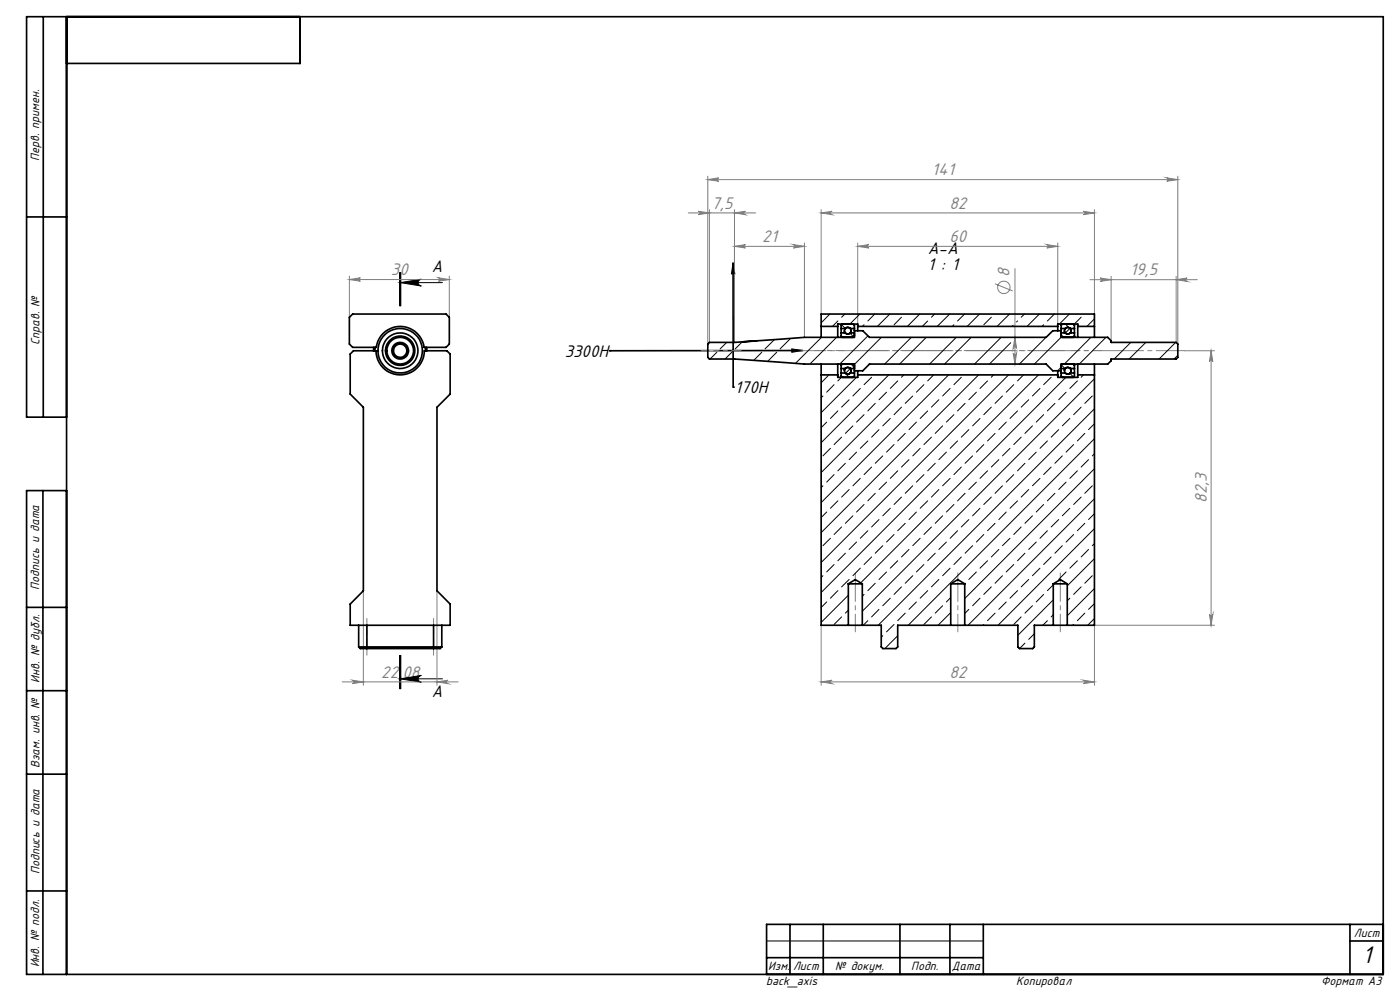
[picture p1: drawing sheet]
<svg xmlns="http://www.w3.org/2000/svg" width="420mm" height="297mm" viewBox="0 0 420 297" stroke-linecap="round" stroke-linejoin="round" font-family="sans-serif">
<g fill="none" stroke="#808080" stroke-width=".3">
<path d="M212.3 53.8l3.3-.5a.51 .51 0 0 0-.4 .5 .51 .51 0 0 0 .4 .5zM212.3 52.8v50.3M212.3 53.8h141M350 53.3l3.3 .5-3.3 .5a.51 .51 0 0 0 .5-.5 .51 .51 0 0 0-.5-.5zM353.3 52.8v50.3M206.5 63.8h20.2M209.5 63.3l3.3 .5-3.3 .5a.51 .51 0 0 0 .5-.5 .51 .51 0 0 0-.5-.5zM212.8 62.8v39.8M220.3 62.8v39.8M220.3 73.8l3.3-.5a.51 .51 0 0 0-.4 .5 .51 .51 0 0 0 .4 .5zM220.3 73.8h21M220.3 63.8l3.3-.5a.51 .51 0 0 0-.4 .5 .51 .51 0 0 0 .4 .5z"/>
<path d="M238 73.3l3.3 .5-3.3 .5a.51 .51 0 0 0 .5-.5 .51 .51 0 0 0-.5-.5zM241.3 72.8v28.3M246.3 63.8l3.3-.5a.51 .51 0 0 0-.4 .5 .51 .51 0 0 0 .4 .5zM246.3 62.8v31.3M246.3 63.8h82M257.3 73.8l3.3-.5a.51 .51 0 0 0-.4 .5 .51 .51 0 0 0 .4 .5zM257.3 72.8v24.3M257.3 73.8h60M314 73.3l3.3 .5-3.3 .5a.51 .51 0 0 0 .5-.5 .51 .51 0 0 0-.5-.5zM317.3 72.8v24.3M325 63.3l3.3 .5-3.3 .5a.51 .51 0 0 0 .5-.5 .51 .51 0 0 0-.5-.5zM328.3 62.8v31.3"/>
<path d="M104.8 83.8l3.3-.5a.51 .51 0 0 0-.5 .5 .51 .51 0 0 0 .5 .5zM104.8 82.8v12.3M104.8 83.8h30M131.5 83.3l3.3 .5-3.3 .5a.51 .51 0 0 0 .5-.5 .51 .51 0 0 0-.5-.5zM134.8 82.8v12.3M298.5 85.1l5.3 2.1M304.5 80.5v28.6M327 83.8h32.2M330 83.3l3.3 .5-3.3 .5a.51 .51 0 0 0 .5-.5 .51 .51 0 0 0-.5-.5zM333.3 82.8v19.3M352.8 83.8l3.3-.5a.51 .51 0 0 0-.4 .5 .51 .51 0 0 0 .4 .5zM352.8 82.8v19.8"/>
<path d="M304 105.8a.51 .51 0 0 0 .5 .5 .51 .51 0 0 0 .5-.5l-.5 3.3zM304.5 101.1l.5 3.3a.51 .51 0 0 0-.5-.5 .51 .51 0 0 0-.5 .5zM355.3 105.1h9M363.3 105.1v82.3M363.3 105.1l.6 3.3a.51 .51 0 0 0-.6-.5 .51 .51 0 0 0-.5 .5zM109 177.1v28.3M131.1 177.1v28.3M246.3 187.4v18M362.8 184.1a.51 .51 0 0 0 .5 .4 .51 .51 0 0 0 .6-.4l-.6 3.3zM364.3 187.4h-36v18M102.7 204.4h34.7M105.7 203.9l3.3 .5-3.3 .5a.51 .51 0 0 0 .5-.5 .51 .51 0 0 0-.5-.5z"/>
<path d="M131.1 204.4l3.3-.5a.51 .51 0 0 0-.5 .5 .51 .51 0 0 0 .5 .5zM246.3 204.4l3.3-.5a.51 .51 0 0 0-.4 .5 .51 .51 0 0 0 .4 .5zM246.3 204.4h82M325 203.9l3.3 .5-3.3 .5a.51 .51 0 0 0 .5-.5 .51 .51 0 0 0-.5-.5z"/>
<circle cx="301.1" cy="86.1" r="1.86"/>
</g>
<g fill="none" stroke="#000" stroke-width=".3">
<path d="M219.9 78.8l.6 3.3h-1.1zM119.9 81.7v10M120.1 84.7h12.7M120.1 84.7l6.3-1a1.02 1.02 0 0 0-1 1 1.02 1.02 0 0 0 1 1zM120.1 81.7v10M120.3 81.7v10M237.5 104.6l3.3 .5-3.3 .5zM119.9 196.4v10M120.1 196.4v10M120.3 196.4v10zM120.1 203.4h12.7M120.1 203.4l6.3-1a1.02 1.02 0 0 0-1 1 1.02 1.02 0 0 0 1 1.1z"/>
<path d="M230 282h65"/>
</g>
<g fill="#000">
<path d="M120.1 84.7l6.3-1a1.02 1.02 0 0 0-1 1 1.02 1.02 0 0 0 1 1zM120.1 203.4l6.3-1a1.02 1.02 0 0 0-1 1 1.02 1.02 0 0 0 1 1.1z"/>
<path d="M182.7 105.1a.25 .25 0 0 1 .5 0 .25 .25 0 0 1-.5 0zM219.7 116a.25 .25 0 0 1 .5 0 .25 .25 0 0 1-.5 0z"/>
<path d="M237.5 104.6l3.3 .5-3.3 .5zM219.9 78.8l.6 3.3h-1.1z"/>
</g>
<g fill="none" stroke="#000" stroke-width=".5">
<path d="M13 5v120M20 5v287M90 5v14h-70M8 65h12M219.9 78.8l.1 37.2M240.8 105.1h-57.9M20 125h-12v-120h407v287h-407v-145h12M12.9 147v145M8 182h12M8 207h12M8 232h12M8 267h12"/>
<path d="M237 277v15M247 277v15M270 277v15M285 277v15M295 277v15M405 277v15M415 277h-185v15M230 287h65M405 282h10"/>
</g>
<path d="M110.1 193.9v-8.5M130.1 193.9v-8.5" fill="none" stroke="#808080" stroke-width=".3" stroke-dasharray="15.2 1.3 1.3 1.3" stroke-dashoffset="12.9"/>
<path d="M212.8 105.1h-2.5M256.6 175v-3.3M287.3 175v-3.3M318.1 175v-3.3M110.1 193.9v2.5M130.1 193.9v2.5" fill="none" stroke="#808080" stroke-width=".3" stroke-dasharray="15.2 1.3 1.3 1.3"/>
<path d="M256.6 175v14.4M287.3 175v14.4M318.1 175v14.4" fill="none" stroke="#808080" stroke-width=".3" stroke-dasharray="15.2 1.3 1.3 1.3" stroke-dashoffset="9.9"/>
<path d="M239.3 105.1h116" fill="none" stroke="#808080" stroke-width=".3" stroke-dasharray="15.2 1.3 1.3 1.3" stroke-dashoffset="6.8"/>
<path d="M212.8 105.1h9.5" fill="none" stroke="#808080" stroke-width=".3" stroke-dasharray="15.2 1.3 1.3 1.3" stroke-dashoffset="12.4"/>
<path d="M244.3 105.1h9M321.3 105.1h9" fill="none" stroke="#808080" stroke-width=".3" stroke-dasharray="15.2 1.3 1.3 1.3" stroke-dashoffset="12.6"/>
<path d="M255.3 105.1h64" fill="none" stroke="#808080" stroke-width=".3" stroke-dasharray="15.2 1.3 1.3 1.3" stroke-dashoffset="4.2"/>
<path d="M212.8 105.1h1.1" fill="none" stroke="#c0c0c0" stroke-width=".3"/>
<g fill="#808080">
<path d="M325 63.3l3.3 .5-3.3 .5a.51 .51 0 0 0 .5-.5 .51 .51 0 0 0-.5-.5zM246.3 63.8l3.3-.5a.51 .51 0 0 0-.4 .5 .51 .51 0 0 0 .4 .5zM325 203.9l3.3 .5-3.3 .5a.51 .51 0 0 0 .5-.5 .51 .51 0 0 0-.5-.5zM246.3 204.4l3.3-.5a.51 .51 0 0 0-.4 .5 .51 .51 0 0 0 .4 .5z"/>
<path d="M104.8 83.8l3.3-.5a.51 .51 0 0 0-.5 .5 .51 .51 0 0 0 .5 .5zM131.5 83.3l3.3 .5-3.3 .5a.51 .51 0 0 0 .5-.5 .51 .51 0 0 0-.5-.5zM105.7 203.9l3.3 .5-3.3 .5a.51 .51 0 0 0 .5-.5 .51 .51 0 0 0-.5-.5zM131.1 204.4l3.3-.5a.51 .51 0 0 0-.5 .5 .51 .51 0 0 0 .5 .5zM257.3 73.8l3.3-.5a.51 .51 0 0 0-.4 .5 .51 .51 0 0 0 .4 .5zM314 73.3l3.3 .5-3.3 .5a.51 .51 0 0 0 .5-.5 .51 .51 0 0 0-.5-.5zM212.3 53.8l3.3-.5a.51 .51 0 0 0-.4 .5 .51 .51 0 0 0 .4 .5zM350 53.3l3.3 .5-3.3 .5a.51 .51 0 0 0 .5-.5 .51 .51 0 0 0-.5-.5zM220.3 73.8l3.3-.5a.51 .51 0 0 0-.4 .5 .51 .51 0 0 0 .4 .5zM238 73.3l3.3 .5-3.3 .5a.51 .51 0 0 0 .5-.5 .51 .51 0 0 0-.5-.5z"/>
<path d="M352.8 83.8l3.3-.5a.51 .51 0 0 0-.4 .5 .51 .51 0 0 0 .4 .5zM330 83.3l3.3 .5-3.3 .5a.51 .51 0 0 0 .5-.5 .51 .51 0 0 0-.5-.5z"/>
<path d="M220.3 63.8l3.3-.5a.51 .51 0 0 0-.4 .5 .51 .51 0 0 0 .4 .5zM209.5 63.3l3.3 .5-3.3 .5a.51 .51 0 0 0 .5-.5 .51 .51 0 0 0-.5-.5z"/>
<path d="M304.5 101.1l.5 3.3a.51 .51 0 0 0-.5-.5 .51 .51 0 0 0-.5 .5zM304 105.8a.51 .51 0 0 0 .5 .5 .51 .51 0 0 0 .5-.5l-.5 3.3zM363.3 105.1l.6 3.3a.51 .51 0 0 0-.6-.5 .51 .51 0 0 0-.5 .5zM362.8 184.1a.51 .51 0 0 0 .5 .4 .51 .51 0 0 0 .6-.4l-.6 3.3z"/>
</g>
<g fill="none" stroke="#000" stroke-width=".5">
<path d="M104.8 95.1l1-1h28l1 1v8l-1 1h-6.6a7.3 7.3 0 0 0-7.1-6.3 7.3 7.3 0 0 0-7.2 6.3h-7.1l-1-1zM246.3 97.8v3.3M246.3 97.8v-3.7h82v3.7M246.3 97.8h5M251.3 97.8v3.3M251.3 97.8v-.7h6v.7M252.3 99.8h1.3a.99 .99 0 0 0 1.5 0h1.2M252.3 98.5v1.3M252.3 98.5h1.3a.99 .99 0 0 1 1.5 0h1.2M252.3 99.8v.9M252.7 97.1l-.4 .4v1M253.3 99.1v.7"/>
<path d="M255.3 99.1v.7M255.9 97.1l.4 .4v1M256.3 98.5v.6M256.3 99.1v2h-15l-21 1.5h-7.5l-.5 .5v4l.5 .5a306.9 306.9 0 0 1 28.5 1.5h15v2M256.3 99.1h2.5l2 2h53l2-2h2.5M257.3 97.8v1.3M257.3 97.8h60M317.3 97.8v1.3M317.3 97.8v-.7h6v.7M318.3 99.8h1.3a.95 .95 0 0 0 1.5 0h1.2M318.3 98.5h1.3a.95 .95 0 0 1 1.5 0h1.2M318.3 98.5v.6"/>
<path d="M318.3 99.1v2h14l1 1v.5h19.5l.5 .5v4l-.5 .5h-19.5v.5l-1 1h-14v2M318.7 97.1l-.4 .4v1M319.3 99.1v.7M321.3 99.1v.7M321.9 97.1l.4 .4v1M322.3 98.5v1.3M322.3 99.8v.9M323.3 97.8v3.3M323.3 97.8h5M328.3 97.8v3.3M106 105.1h6.8a7.2 7.2 0 0 0 7.3 7.3 7.2 7.2 0 0 0 7.2-7.3h6.8l.9 1v12l-3.9 4v55l3.9 3.9v6.4h-29.9v-6.4l3.9-3.9v-55l-3.9-4v-12zM112.1 104.1l-.1 1"/>
<path d="M112.5 104.1v1M127.6 104.1l.1 1M128 104.1l.1 1M227 102.2l-4.1 .2M246.3 109.1v3.3M246.3 112.4v75h8.2M246.3 112.4h5M251.3 109.1v3.3M251.3 112.4v.7h6v-.7M252.3 110.5h1.3a.99 .99 0 0 1 1.5 0h1.2M252.3 109.1v.4M252.3 100.7v.4"/>
<path d="M252.3 111.8h1.3a1.06 1.06 0 0 0 1.5 0h1.2M252.3 110.5v1.3M252.3 100.7l.4 .4M252.3 109.5v1M252.3 111.8v.9l.4 .4M252.7 109.1l-.4 .4M253.3 110.5v.6M255.3 110.5v.6M255.9 109.1l.4 .4M256.3 111.1v.7M256.3 111.1h2.5l2-2h53l2 2h2.5M256.3 100.7l-.4 .4"/>
<path d="M256.3 111.8v.9l-.4 .4M257.3 111.1v1.3M257.3 112.4h60M317.3 111.1v1.3M317.3 112.4v.7h6v-.7M318.3 110.5h1.3a.95 .95 0 0 1 1.5 0h1.2M318.3 111.8h1.3a1.02 1.02 0 0 0 1.5 0h1.2M318.3 111.1v.7M318.3 100.7l.4 .4M318.3 111.8v.9l.4 .4M318.7 109.1l-.4 .4M319.3 110.5v.6"/>
<path d="M321.3 110.5v.6M321.9 109.1l.4 .4M322.3 100.7v.4M322.3 109.1v.4M322.3 110.5v1.3M322.3 100.7l-.4 .4M322.3 109.5v1M322.3 111.8v.9l-.4 .4M323.3 109.1v3.3M323.3 112.4h5M328.3 109.1v3.3M328.3 112.4v75h-8.1"/>
<path d="M254.5 175h4.2M254.5 175l2.1-1.3 2.1 1.3M254.5 175v12.4M258.7 175v12.4M285.2 175h4.2M285.2 175l2.1-1.3 2.1 1.3M285.2 175v12.4M289.4 175v12.4M316 175h4.2M316 175l2.1-1.3 2.1 1.3M316 175v12.4M320.2 175v12.4"/>
<path d="M107.6 193.9h24.9M107.6 193.9l.5 .5h2M107.6 187.4v6.5M110.1 187.4v7M110.1 194.4h20M130.1 187.4v7M132.5 193.9l-.5 .5h-1.9M132.5 187.4v6.5M254.5 187.4h4.2M258.7 187.4h5.7v6.5l.5 .5h3.9l.5-.5v-6.5h15.9M285.2 187.4h4.2M289.4 187.4h16v6.5l.5 .5h3.9l.5-.5v-6.5h5.7"/>
<path d="M316 187.4h4.2"/>
<circle cx="254.3" cy="99.1" r="1"/>
<circle cx="320.3" cy="99.1" r="1"/>
<circle cx="120" cy="105.1" r="4.4"/>
<circle cx="120" cy="105.1" r="6.7"/>
<circle cx="120.1" cy="105.1" r="5.3"/>
<circle cx="120.1" cy="105.1" r="2.5"/>
<circle cx="120.1" cy="105.1" r="2"/>
<circle cx="120.1" cy="105.1" r="4"/>
<circle cx="254.3" cy="111.1" r="1"/>
<circle cx="320.3" cy="111.1" r="1"/>
</g>
<g fill="none" stroke="#000" stroke-width=".3">
<path d="M249 94.1l-2.7 2.7M251.4 96.2l-1.7 1.6M252.5 97.3l1.1 1.1M253.5 94.1l-1 1M253.8 98.3l-.3 .3M255 99.9l1.1 1.1M258 94.1l-3 3M259.2 97.3l-.5 .5M262.4 94.1l-2.1 2.1M266.9 94.1l-3.7 3.7M270.4 95.1l-2.2 2.2M275.9 94.1l-3.7 3.7"/>
<path d="M278.3 96.2l-1.6 1.6M280.4 94.1l-1 1M284.9 94.1l-3.7 3.7M286.2 97.3l-.5 .5M289.4 94.1l-2.1 2.1M293.9 94.1l-3.7 3.7M297.4 95.1l-2.3 2.2M302.9 94.1l-3.8 3.7M304 97.5l-.4 .3M305.3 96.2l-.3 .3M307.3 94.1l-.9 1M311.8 94.1l-3.7 3.7"/>
<path d="M313.1 97.3l-.5 .5M316.3 94.1l-2.1 2.1M317.3 97.6l-.2 .2M319.6 97.1l1.1 1.1M320.8 94.1l-3 3M321 98.4l-1.4 1.4M322.3 99.8h.1M324.3 95.1l-2 2M328.3 95.6l-2.2 2.2M215.1 105.6l-2.1 2M218 102.6l-2 2M219.5 105.6l-2 2"/>
<path d="M222.7 102.4l-2.1 2.2M228.5 105.6l-2.4 2.4M232.3 101.8l-2.8 2.8M233 105.6l-2.7 2.7M237.2 101.4l-3.2 3.2M246.5 101.1l-7.8 7.8M246.9 118.7l-.6 .5M248.7 112.4l-2.4 2.3M250.2 115.3l-2.2 2.2M251 101.1l-8 8M252.4 113.1l-1 1.1M253.5 111.8l1.3 1.3"/>
<path d="M254.7 119.8l-2.2 2.2M255.1 110.5l-1.4 1.4M255.3 109.1l1 1.1M256.9 113.1l-10.6 10.6M257.7 112.4l-.4 .3M258.1 116.4l-2.2 2.3M260.4 100.6l-8.5 8.5M261.5 113.1l-2.3 2.2M264.4 101.1l-8.1 8.1M266 117.5l-2.3 2.3M266.6 112.4l-20.3 20.3M269.3 114.2l-2.2 2.2"/>
<path d="M271.1 112.4l-.7 .7M273.4 101.1l-8 8M273.8 118.7l-2.2 2.2M275.6 112.4l-29.3 29.2M277.2 115.3l-2.3 2.2M277.9 101.1l-8 8M280.1 112.4l-1.8 1.8M281.7 119.8l-2.3 2.2M284.6 112.4l-38.3 38.2M285 116.4l-2.2 2.3M286.9 101.1l-8 8M288.4 113.1l-2.2 2.2"/>
<path d="M291.4 101.1l-8 8M292.9 117.5l-2.2 2.3M293.6 112.4l-47.3 47.2M296.3 114.2l-2.3 2.2M298.1 112.4l-.7 .7M300.4 101.1l-8.1 8M300.7 118.7l-2.2 2.2M302.6 112.4l-56.3 56.2M303.2 102.7l-6.4 6.4M304.1 115.3l-2.2 2.2M307.1 112.4l-1.8 1.8M308.6 119.8l-2.2 2.2"/>
<path d="M311.5 112.4l-65.2 65.2M312 116.4l-2.3 2.3M313.8 101.1l-8 8M315.3 113.1l-2.2 2.2M318.3 110.1l-1 1M318.3 101.1l-8 8M318.3 100.3l.8 .8M318.5 109.4l1 1.1M319.8 113.1l-61.6 61.6M319.8 117.5l-2.2 2.3M321 111.9l1.1 1.1M323.2 114.2l-2.2 2.2"/>
<path d="M325 112.4l-.7 .7M327.3 101.1l-8 8M327.7 118.7l-2.3 2.2M328.3 113.5l-69.6 69.7M331.8 101.1l-8 8M339.2 102.6l-4.9 5M343.7 102.6l-5 5M352.7 102.6l-5 5M353.3 106.5l-1.1 1.1M248 126.5l-1.7 1.7M249.1 134.4l-2.2 2.2M251.4 123.2l-2.3 2.2"/>
<path d="M252.5 131l-2.3 2.2M253.6 138.8l-2.2 2.3M255.9 127.6l-2.3 2.3M257 135.5l-2.3 2.3M259.2 124.3l-2.2 2.2M260.3 132.1l-2.2 2.3M261.5 140l-2.3 2.2M262.6 120.9l-2.3 2.3M263.7 128.8l-2.2 2.2M264.8 136.6l-2.2 2.2M267.1 125.4l-2.3 2.2M268.2 133.2l-2.2 2.3"/>
<path d="M270.4 122l-2.2 2.3M271.6 129.9l-2.3 2.2M272.7 137.8l-2.3 2.2M274.9 126.5l-2.2 2.3M276 134.4l-2.2 2.2M278.3 123.2l-2.3 2.2M279.4 131l-2.2 2.2M280.6 138.8l-2.3 2.3M282.8 127.6l-2.2 2.3M283.9 135.5l-2.2 2.3M286.2 124.3l-2.3 2.2M287.3 132.1l-2.3 2.3"/>
<path d="M288.4 140l-2.2 2.2M289.5 120.9l-2.2 2.3M290.7 128.8l-2.3 2.2M291.8 136.6l-2.3 2.2M294 125.4l-2.2 2.2M295.1 133.2l-2.2 2.3M297.4 122l-2.3 2.3M298.5 129.9l-2.2 2.2M299.6 137.8l-2.2 2.2M301.9 126.5l-2.3 2.3M303 134.4l-2.3 2.2M305.3 123.2l-2.3 2.2"/>
<path d="M306.4 131l-2.3 2.2M307.5 138.8l-2.2 2.3M309.7 127.6l-2.2 2.3M310.9 135.5l-2.3 2.3M313.1 124.3l-2.2 2.2M314.2 132.1l-2.2 2.3M315.3 140l-2.2 2.2M316.5 120.9l-2.3 2.3M317.6 128.8l-2.3 2.2M318.7 136.6l-2.2 2.2M321 125.4l-2.3 2.2M322.1 133.2l-2.3 2.3"/>
<path d="M324.3 122l-2.2 2.3M325.4 129.9l-2.2 2.2M326.6 137.8l-2.3 2.2M328.3 127l-1.7 1.8M328.3 122.5l-64.8 64.9M328.3 131.5l-55.8 55.9M328.3 136l-.6 .6M246.9 145.6l-.6 .6M248 153.5l-1.7 1.6M250.2 142.2l-2.2 2.3M251.4 150.1l-2.3 2.2M252.5 157.9l-2.3 2.3"/>
<path d="M254.7 146.7l-2.2 2.3M255.9 154.6l-2.3 2.2M258.1 143.4l-2.2 2.2M259.2 151.2l-2.2 2.3M260.3 159.1l-2.2 2.2M262.6 147.8l-2.3 2.3M263.7 155.7l-2.2 2.2M266 144.5l-2.3 2.2M267.1 152.3l-2.3 2.3M269.3 141.1l-2.2 2.3M270.4 149l-2.2 2.2M271.6 156.8l-2.3 2.3"/>
<path d="M273.8 145.6l-2.2 2.2M274.9 153.5l-2.2 2.2M277.2 142.2l-2.3 2.3M278.3 150.1l-2.3 2.2M279.4 157.9l-2.2 2.3M281.7 146.7l-2.3 2.3M282.8 154.6l-2.2 2.2M285 143.4l-2.2 2.2M286.2 151.2l-2.3 2.3M287.3 159.1l-2.3 2.2M289.5 147.8l-2.2 2.3M290.7 155.7l-2.3 2.2"/>
<path d="M292.9 144.5l-2.2 2.2M294 152.3l-2.2 2.3M296.3 141.1l-2.3 2.3M297.4 149l-2.3 2.2M298.5 156.8l-2.2 2.3M300.7 145.6l-2.2 2.2M301.9 153.5l-2.3 2.2M304.1 142.2l-2.2 2.3M305.3 150.1l-2.3 2.2M306.4 157.9l-2.3 2.3M308.6 146.7l-2.2 2.3M309.7 154.6l-2.2 2.2"/>
<path d="M312 143.4l-2.3 2.2M313.1 151.2l-2.2 2.3M314.2 159.1l-2.2 2.2M316.5 147.8l-2.3 2.3M317.6 155.7l-2.3 2.2M319.8 144.5l-2.2 2.2M321 152.3l-2.3 2.3M323.2 141.1l-2.2 2.3M324.3 149l-2.2 2.2M325.4 156.8l-2.2 2.3M327.7 145.6l-2.3 2.2M328.3 140.5l-38.9 38.9"/>
<path d="M328.3 149.5l-37.9 37.9M328.3 158.4l-28.9 29M328.3 153.9l-1.7 1.8M246.9 172.5l-.6 .6M249.1 161.3l-2.2 2.2M250.2 169.2l-2.2 2.2M251.4 177l-2.3 2.3M253.6 165.8l-2.2 2.3M254.5 178.4l-8.2 8.1M254.7 173.7l-2.2 2.2M257 162.5l-2.3 2.2M258.1 170.3l-2.2 2.2"/>
<path d="M259.2 178.1l-.5 .6M261.5 166.9l-2.3 2.3M262.6 174.8l-2.3 2.2M264.8 163.5l-2.2 2.3M266 171.4l-2.3 2.3M267.1 179.3l-2.3 2.2M268.2 160.2l-2.2 2.3M269.3 168.1l-2.2 2.2M270.4 175.9l-2.2 2.2M272.7 164.7l-2.3 2.2M273.8 172.5l-2.2 2.3M276 161.3l-2.2 2.2"/>
<path d="M277.2 169.2l-2.3 2.2M278.3 177l-2.3 2.3M280.6 165.8l-2.3 2.3M281.7 173.7l-2.3 2.2M283.9 162.5l-2.2 2.2M285 170.3l-2.2 2.2M285.2 179.1l-1.3 1.3M288.4 166.9l-2.2 2.3M289.5 174.8l-.1 .1M291.8 163.5l-2.3 2.3M292.9 171.4l-2.2 2.3M294 179.3l-2.2 2.2"/>
<path d="M295.1 160.2l-2.2 2.3M296.3 168.1l-2.3 2.2M297.4 175.9l-2.3 2.2M299.6 164.7l-2.2 2.2M300.7 172.5l-2.2 2.3M303 161.3l-2.3 2.2M304.1 169.2l-2.2 2.2M305.3 177l-2.3 2.3M307.5 165.8l-2.2 2.3M308.6 173.7l-2.2 2.2M310.9 162.5l-2.3 2.2M312 170.3l-2.3 2.2"/>
<path d="M313.1 178.1l-2.2 2.3M315.3 166.9l-2.2 2.3M316 179.8l-10.6 10.6M316 175.3l-1.8 1.7M318.7 163.5l-2.2 2.3M319.8 171.4l-2.2 2.3M321 179.3l-.8 .8M322.1 160.2l-2.3 2.3M323.2 168.1l-2.2 2.2M324.3 175.9l-2.2 2.2M326.6 164.7l-2.3 2.2M327.7 172.5l-2.3 2.3"/>
<path d="M328.3 167.4l-8.1 8.2M328.3 176.4l-8.1 8.1M328.3 162.9l-.6 .6M248 180.4l-1.7 1.7M252.5 184.9l-2.3 2.2M254.5 182.9l-.9 .9M260.3 186l-1.3 1.4M263.7 182.6l-2.2 2.3M264.8 190.5l-.4 .5M268.2 187.1l-2.2 2.3M269.3 190.5l-3.8 3.9M271.6 183.8l-2.3 2.2"/>
<path d="M274.9 180.4l-2.2 2.2M279.4 184.9l-2.2 2.2M282.8 181.5l-2.2 2.3M285.2 183.6l-3.8 3.8M290.7 182.6l-1.3 1.3M295.1 187.1l-.2 .3M298.5 183.8l-2.2 2.2M301.9 180.4l-2.3 2.2M306.4 184.9l-2.3 2.2M307.5 192.8l-1.6 1.6M309.7 181.5l-2.2 2.3M310.3 189.9l-1.7 1.7"/>
<path d="M314.2 186l-1.4 1.4M316 184.3l-.7 .6M322.1 187.1l-.3 .3M325.4 183.8l-2.2 2.2M328.3 185.4l-2 2M328.3 180.9l-1.7 1.7"/>
</g>
<text font-size="8" x="408.8" y="288.5">1</text>
<g font-size="5.6" fill="#808080">
<text x="279.6" y="52.5">141</text>
<text x="213.4" y="62.5">7,5</text>
<text x="284.8" y="62.5">82</text>
<text x="228.7" y="72.6">21</text>
<text x="284.8" y="72.6">60</text>
<text x="117.3" y="82.5">30</text>
<text x="302.9" y="83" transform="rotate(-90 302.9 83)">8</text>
<text x="339" y="82.5">19,5</text>
<text x="362.1" y="150.7" transform="rotate(-90 362.1 150.7)">82,3</text>
<text x="114.4" y="203.1">22,08</text>
<text x="284.8" y="203.1">82</text>
</g>
<g font-size="5.6">
<text x="278.3" y="76">A-A</text>
<text x="129.5" y="81.4">A</text>
<text x="278.3" y="80.9">1 : 1</text>
<text x="169.4" y="107">3300H</text>
<text x="220.5" y="117.9">170H</text>
<text x="129.5" y="208.9">A</text>
</g>
<g font-size="4">
<text x="11.8" y="48.3" transform="rotate(-90 11.8 48.3)">Перв. примен.</text>
<text x="11.9" y="103.4" transform="rotate(-90 11.9 103.4)">Справ. №</text>
<text x="11.7" y="176.8" transform="rotate(-90 11.7 176.8)">Подпись и дата</text>
<text x="11.8" y="204.7" transform="rotate(-90 11.8 204.7)">Инв. № дубл.</text>
<text x="11.9" y="230.1" transform="rotate(-90 11.9 230.1)">Взам. инв. №</text>
<text x="11.8" y="262" transform="rotate(-90 11.8 262)">Подпись и дата</text>
<text x="406.2" y="280.8">Лист</text>
<text x="11.8" y="289.9" transform="rotate(-90 11.8 289.9)">Инв. № подл.</text>
<text x="230.4" y="290.8">Изм.</text>
<text x="237.9" y="290.8">Лист</text>
<text x="250.6" y="290.8">№ докум.</text>
<text x="273.4" y="290.8">Подп.</text>
<text x="285.6" y="290.8">Дата</text>
<text x="229.8" y="295.3">back_axis</text>
<text x="304.8" y="295.2">Копировал</text>
<text x="396.3" y="295.2">Формат А3</text>
</g>
</svg>
